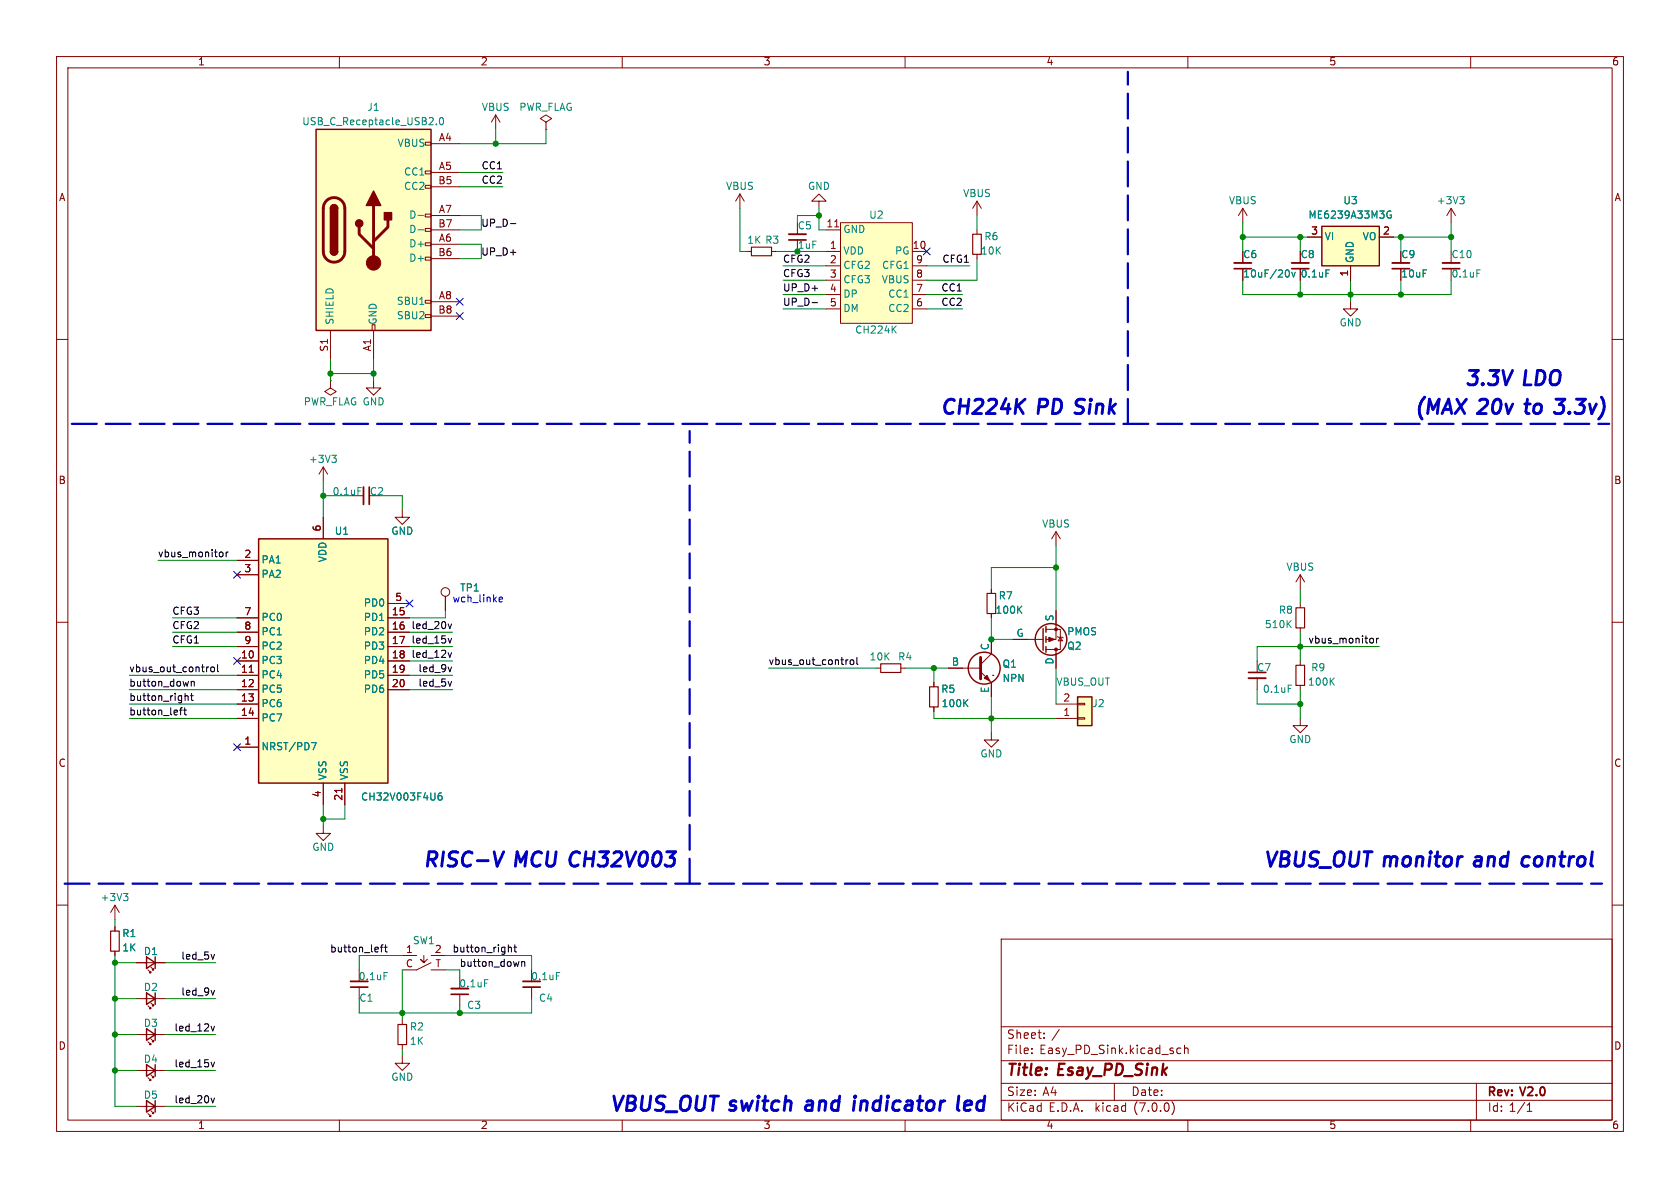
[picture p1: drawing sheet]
<svg xmlns="http://www.w3.org/2000/svg" width="297mm" height="210mm" viewBox="0 0 297 210" stroke-linecap="round" stroke-linejoin="round" font-family="sans-serif">
<g fill="none" stroke="#840000" stroke-width=".18">
<path d="M10 10h277v190h-277zM12 12h273v186h-273zM60 10v2M110 10v2M160 10v2M210 10v2M260 10v2M75.2 37.8h1v.6h-1zM75.2 32.8h1v.5h-1zM75.2 30.2h1v.5h-1zM75.2 25.1h1v.6h-1zM76.2 25.4h5.1"/>
<path d="M76.2 30.5h5.1M76.2 38.1h5.1M76.2 33h5.1M87.6 20.3l-.7 1.3M87.6 20.3v2.6M87.6 20.3l.8 1.3M96.5 21.6l1-.6-1-.7-1 .7 1 .6v1.3M96.5 22.9h.1M130.8 34.3l-.8 1.3M130.8 34.3v2.5M130.8 34.3l.8 1.3M144.8 35.6h1.2l-1.2-1.3-1.3 1.3h1.3v1.2"/>
<path d="M148.6 39.4h12.7v17.8h-12.7zM172.7 35.6l-.7 1.2M172.7 35.6v2.5M172.7 35.6l.8 1.2M219.7 36.8l-.8 1.3M219.7 36.8v2.6M219.7 36.8l.8 1.3M256.5 36.8l-.7 1.3M256.5 36.8v2.6M256.5 36.8l.8 1.3M10 60h2M58.4 58.4v5.1"/>
<path d="M65.8 57.4h.5v1h-.5zM66 58.4v5.1M75.2 55.6h1v.5h-1zM75.2 53.1h1v.5h-1zM75.2 45.5h1v.5h-1zM75.2 42.9h1v.5h-1zM75.2 40.4h1v.5h-1zM76.2 40.6h5.1M76.2 43.2h5.1M76.2 53.3h5.1M76.2 45.7h5.1M76.2 55.9h5.1"/>
<path d="M132.1 44.5h.7M136.4 44.5h.8M146 44.5h2.6M146 40.6h2.6M146 47h2.6M146 49.5h2.6M146 52.1h2.6M146 54.6h2.6M147.6 40.1h.7M161.3 44.5h2.5M161.3 47h2.5M161.3 49.5h2.5"/>
<path d="M161.3 52.1h2.5M161.3 54.6h2.5M172.7 40.6v.8M172.7 45v.7M231.1 41.9h2.6M238.8 53.3v1.3h1.2l-1.2 1.3-1.3-1.3h1.3M238.8 47v2.5M243.8 41.9h2.6M285 60h2M58.4 67.3v1.3l1 .6-1 .7-1-.7 1-.6M58.4 67.3h.1M66 67.3v1.3h1.3l-1.3 1.3-1.2-1.3h1.2"/>
<path d="M41.9 99.1h3.8M57.1 82.6v2.5M57.1 91.4v3.9M57.1 82.6l-.7 1.2M57.1 82.6l.8 1.2M62.2 87.6h2.1M71.1 90.2v1.2h1.3l-1.3 1.3-1.3-1.3h1.3M186.7 94l-.8 1.3M186.7 94v2.5M186.7 94l.8 1.3M10 110h2M41.9 116.8h3.8"/>
<path d="M41.9 119.4h3.8M41.9 109.2h3.8M41.9 111.8h3.8M41.9 114.3h3.8M41.9 101.6h3.8M44.1 118.8h.7M68.6 116.8h3.8M68.6 119.4h3.8M68.6 109.2h3.8M68.6 111.8h3.8M68.6 114.3h3.8M68.6 106.7h3.8"/>
<path d="M78.7 105.4v2.6M154.9 118.1h.8M159.3 118.1h.7M167.6 118.1h5.8M173.4 118.7l1.9 2v2.5M175.3 104.1v.8M175.3 108.5v.7M175.3 113v2.6l-1.9 1.9M175.5 119.4h.1M179.1 113h5.3M184.9 111.3h2.6v3.5h-2.6M186.7 108v5h-1.8"/>
<path d="M186.7 114.8v3.3M186.9 112.5l.2 .1h.7l.2 .2M187.5 112.6l.3 .7h-.7zM222.2 116.8v2.1M222.2 119.9v2M229.9 101.6l-.8 1.3M229.9 101.6v2.5M229.9 106.7v.7M229.9 111v.8M229.9 116.8v.8M229.9 101.6l.7 1.3M285 110h2"/>
<path d="M41.9 132.1h3.8M41.9 121.9h3.8M41.9 124.5h3.8M41.9 127h3.8M57.1 138.4v3.8M60.4 139.4v.7M61 138.4v3.8M68.6 121.9h3.8M165.1 120.7v.7M165.1 125v.7M175.3 129.5v1.3h1.2l-1.2 1.3-1.3-1.3h1.3M186.7 124.5h3.8"/>
<path d="M186.7 127h3.8M190.5 124.3h1.3v.3h-1.3zM190.5 126.9h1.3v.2h-1.3zM229.9 127v1.3h1.2l-1.2 1.2-1.3-1.2h1.3M229.9 121.2v.7M10 160h2M57.1 146.1v1.2h1.3l-1.3 1.3-1.2-1.3h1.2M285 160h2M20.3 160l-.7 1.3M20.3 160v2.6M20.3 163.8v.8M20.3 168.1v.8"/>
<path d="M20.3 160l.8 1.3M24.1 170.2h5.1M24.1 176.5h5.1M26.2 171.5l.5 .5h-.3h.3v-.3M26.2 177.8l.5 .5h-.3h.3v-.2M26.7 170.9l.5 .6h-.3h.3v-.3M26.7 177.3l.5 .5h-.3h.3v-.3M63.5 171.5v2M63.5 174.5v2M71.1 168.9h2.6M74.9 168.9v1.3l-.6-.7 .6 .7 .7-.7M76.2 170.2l-2.5 1.3h-2.6"/>
<path d="M76.2 168.9h2.5M76.2 171.5h2.5M81.3 172.7v2.1M81.3 175.8v2M94 171.5v2M94 174.5v2M177 166h108v32h-108zM24.1 189.2h5.1M24.1 195.6h5.1M24.1 182.9h5.1M26.2 190.5l.5 .5h-.3h.3v-.2M26.2 196.9l.5 .5h-.3h.3v-.3"/>
<path d="M26.2 184.2l.5 .5h-.3h.3v-.3M26.7 190l.5 .5h-.3h.3v-.3M26.7 196.3l.5 .6h-.3h.3v-.3M26.7 183.6l.5 .6h-.3h.3v-.3M60 198v2M71.1 186.7v1.3h1.3l-1.3 1.2-1.3-1.2h1.3M71.1 180.3v.8M71.1 184.7v.7M110 198v2M160 198v2M177 194.5h108M177 191.5h108"/>
<path d="M177 187.5h108M177 181.5h108M182.4 186.1v.2M182.4 185.3v.2M184.6 183.4v.2M184.6 182.6v.2M197 191.5v3M207.2 194.7a1.72 1.72 0 0 1 0 2.3M208.1 186.1l.2 .2 .5-.1M208.8 185.3h-.5l-.2 .1M209.4 185.4l.2-.1h.4v1M209.4 184.8v1.5"/>
<path d="M210 198v2M260 198v2M261 191.5v6.5M270 196.5h.8M270 195.4l.4-.4v1.5"/>
<circle cx="78.7" cy="104.6" r=".76"/>
</g>
<path d="M132.8 43.7h3.6v1.5h-3.6zM172 41.4h1.5v3.6h-1.5zM155.7 117.3h3.6v1.6h-3.6zM174.5 104.9h1.5v3.6h-1.5zM229.1 117.6h1.5v3.6h-1.5zM229.1 107.4h1.5v3.6h-1.5zM164.3 121.4h1.6v3.6h-1.6zM19.6 164.6h1.5v3.5h-1.5zM70.4 181.1h1.5v3.6h-1.5z" fill="none" stroke="#840000" stroke-width=".2"/>
<g fill="#ffffc2" stroke="#ffffc2" stroke-width=".18">
<path d="M148.6 39.4h12.7v17.8h-12.7z"/>
<path d="M233.7 40h10.1v7h-10.1z"/>
<path d="M55.9 22.9h20.3v35.5h-20.3z"/>
<path d="M45.7 95.3h22.9v43.1h-22.9z"/>
<path d="M190.5 123.2h2.5v5.1h-2.5z"/>
</g>
<g fill="none" stroke="#008484" stroke-width=".18">
<path d="M73.9 38.1h1M77.1 21.9v.2M77.8 20.9l.2-.1a.68 .68 0 0 1 .4 .6 .68 .68 0 0 1-.4 .7l-.2-.2-.1-.3zM245.7 38h.3l-.1 .5-.3 .1-.3-.2M245.9 37.4l-.3-.1-.3 .2M258.1 34.8h.7l-.4 .4M258.6 35.2l.2 .3v.3l-.2 .2M73.9 40.6h1M74.2 53.8h.7M157.9 58.2l.5 .7M158.4 57.6l-.7 .7M227.6 47.7a.79 .79 0 0 1 0 1.3"/>
<path d="M228.4 48.1l.3 .9 .3-.9M234.4 47.7h.6M261.1 47.7h.6M58.7 80.5h.7l-.4 .5M59.2 81l.2 .2v.3l-.2 .2M63.3 86.2h.6M55.1 131.3h.8l-.5 1.2M227.7 121.1h.6M21.8 157.9h.8l-.4 .5M22.4 158.4l.2 .3v.3l-.2 .2M78 140.2h-.3a.86 .86 0 0 0 0 1.2l.4-.1 .1-.4-.3-.2h-.2l-.3 .2M67.9 171.9h.6"/>
<path d="M85.7 173.2h.6M98.4 171.9h.6"/>
</g>
<g fill="none" stroke="#840000" stroke-width=".25">
<path d="M55.9 22.9h20.3v35.5h-20.3zM58.4 36.8a.64 .64 0 0 1 .7-.6 .64 .64 0 0 1 .6 .6M58.4 44.5a.64 .64 0 0 0 .7 .6 .64 .64 0 0 0 .6-.6M233.7 40h10.1v7h-10.1zM45.7 95.3h22.9v43.1h-22.9zM184.4 111.1v3.8M184.9 110.7v1.1M184.9 112.5v1M184.9 114.3v1M190.5 123.2h2.5v5.1h-2.5zM25.9 169.2l1.5 1-1.5 1zM25.9 175.5l1.5 1-1.5 1z"/>
<path d="M27.4 169.2v2M27.4 175.5v2M25.9 188.2l1.5 1-1.5 1zM25.9 194.6l1.5 1-1.5 1zM25.9 181.9l1.5 1-1.5 1zM27.4 181.9v2M27.4 188.2v2M27.4 194.6v2"/>
<circle cx="174" cy="118.1" r="2.82"/>
<circle cx="185.8" cy="113" r="2.79"/>
</g>
<path d="M139.4 41.4h3.1M218.2 46.5h3M228.3 46.5h3.1M246.1 46.5h3.1M255 46.5h3.1M64.3 86.1v3.1M220.7 119.9h3.1M62 173.5h3M79.8 174.8h3M92.5 173.5h3" fill="none" stroke="#840000" stroke-width=".33"/>
<path d="M139.4 42.4h3.1M218.2 47.5h3M228.3 47.5h3.1M246.1 47.5h3.1M255 47.5h3.1M65.3 86.1v3.1M220.7 118.9h3.1M62 174.5h3M79.8 175.8h3M92.5 174.5h3" fill="none" stroke="#840000" stroke-width=".3"/>
<path d="M57.7 35.5a1.9 1.9 0 0 1 2.1-.4 1.9 1.9 0 0 1 1.2 1.7v7.7a1.91 1.91 0 0 1-1.9 1.8 1.91 1.91 0 0 1-2-1.8l.1-7.8 .1-.7zM66 36.3v10.2M68.6 38.9v1.2l-2.6 2.6M63.5 40.1v1.3l2.5 2.5M173.4 116.2v3.8" fill="none" stroke="#840000" stroke-width=".51"/>
<g fill="#840000" stroke="#840000" stroke-width=".25">
<path d="M58.4 44.5h1.3a.64 .64 0 0 1-.6 .6 .64 .64 0 0 1-.7-.6z"/>
<path d="M58.4 36.8h1.3v7.7h-1.3z"/>
<path d="M58.6 36.4a.64 .64 0 0 1 .7-.2 .64 .64 0 0 1 .4 .6h-1.3z"/>
<path d="M66 33.8l1.3 2.5h-2.5z"/>
<path d="M67.9 37.6h1.3v1.3h-1.3z"/>
<circle cx="63.5" cy="39.5" r=".63"/>
</g>
<g fill="#840000" stroke="#840000" stroke-width=".18">
<path d="M174 119.9l.5-.5 .5 1z"/>
<path d="M185.4 112.6l1 .4-1 .4z"/>
<circle cx="66" cy="46.5" r="1.27"/>
<circle cx="186.7" cy="111.3" r=".25"/>
<circle cx="186.7" cy="114.8" r=".25"/>
</g>
<g fill="none" stroke="#000" stroke-width=".18">
<path d="M90.2 39.5h1M143.6 53.5h.9M39 97.6h.3l.1 .2v.5l-.4 .1M40 97.6v.8M40.3 97.6l-.3 .2M36.8 117.9h.1M37.4 118l.3-.1 .2 .2v.4l-.2 .3-.3-.1-.1-.2zM38.5 117.5v1.1l.1 .2M79.2 112.8l.3 .9 .3-.9M79.2 110.3l.3 .8 .3-.8M79.2 115.4l.3 .8 .3-.8M79.8 117.9l-.3 .9"/>
<path d="M149.8 116.6h.1M150.4 116.7l.3-.1 .2 .3v.3l-.2 .3-.3-.1-.1-.2zM151.5 116.2v1.1l.2 .2M242.4 112.8l.3 .1 .1 .2v.5l-.4 .1M243.4 112.8v.9M243.7 112.8l-.3 .3M31.7 125.5h.5M32.1 125.1l-.2 .2v1.1M32.5 125.5h.5M32.7 125.1v1.1l.3 .2M32.8 123h.4l.1 .8M33.7 123h.5"/>
<path d="M33.8 120.4v.9M33.8 120.6l.2-.2 .3 .1 .1 .8M33.9 122.6v1.1l.3 .1M79.8 120.4l-.3 .9M37.9 175.1l-.3 .8M37.9 168.7l-.3 .9M67.2 167.4h.5M67.7 167l-.3 .2v1.1M68 167.4h.5M68.2 167v1.1l.3 .2M89.9 167.5h.5v.8M90.8 167.4h.5"/>
<path d="M91 167v1.1l.3 .2M92.2 170v.8M92.2 170.1l.2-.1h.3l.1 .8M37.3 194.1l.3 .9 .3-.9M37.3 181.4l.3 .9 .3-.9M37.3 187.8l.3 .8 .3-.8"/>
</g>
<path d="M269.6 71.4h.9M275.1 70.6h1.5M275.1 73.1h.7M89.1 150.6l-1.2 2.5M269.2 153l.7 .1M270.2 151.4l-.8 .1M151.2 193.8l.1 .1-.1 .1M169.5 193.8l-.3 2.1 .1 .3 .3 .1M170.7 194.7l-.1 .3-.1 .9v.3l.3 .1M171.8 195.2l-1.3 .3" fill="none" stroke="#0000c2" stroke-width=".51"/>
<path d="M88.3 106.3h.5M88.3 105.6h.4l.1 .3-.6 .1" fill="none" stroke="#0000c2" stroke-width=".18"/>
<path d="M12.7 74.9h271.8M199.4 74.9v-62.2M11.4 156.2h271.8M121.9 156.2v-80" fill="none" stroke="#0000c2" stroke-width=".4" stroke-dasharray="4.4 1.6"/>
<g fill="none" stroke="#008400" stroke-width=".18">
<path d="M81.3 38.1h3.8v2.5h-3.8M81.3 30.5h7.6M81.3 33h7.6M87.6 22.9v2.5M96.5 22.9v2.5h-15.2M130.8 36.8v7.7h1.3M144.8 38.1h-3.8v1.3M144.8 36.8v3.8h1.2M172.7 38.1v2.5M219.7 39.4v5.1M256.5 39.4v5.1M81.3 43.2h3.8v2.5h-3.8"/>
<path d="M137.2 44.5h8.8M138.4 52.1h7.6M138.4 54.6h7.6M138.4 49.5h7.6M138.4 47h7.6M163.8 52.1h6.4M163.8 54.6h6.4M163.8 47h7.6M172.7 45.7v3.8h-8.9M219.7 49.5v2.6h36.8v-2.6M219.7 41.9h11.4M229.9 41.9v2.6"/>
<path d="M229.9 49.5v2.6M238.8 49.5v3.8M246.4 41.9h10.1M247.6 41.9v2.6M247.6 49.5v2.6M58.4 66h7.6M58.4 63.5v3.8M66 63.5v3.8M27.9 99.1h14M57.1 85.1v6.3M57.1 87.6h5.1M67.3 87.6h3.8v2.6"/>
<path d="M186.7 96.5v11.5M22.9 119.4h19M30.5 111.8h11.4M30.5 109.2h11.4M30.5 114.3h11.4M72.4 111.8h7.6M72.4 119.4h7.6M72.4 116.8h7.6M72.4 114.3h7.6M78.7 108v1.2h-6.3M135.9 118.1h19M160 118.1h7.6"/>
<path d="M165.1 118.1v2.6M175.3 109.2v3.8h3.8M186.7 100.3h-11.4v3.8M186.7 118.1v6.4M229.9 104.1v2.6M229.9 111.8v5M243.8 114.3h-21.6v2.5M22.9 127h19M22.9 121.9h19M22.9 124.5h19M72.4 121.9h7.6M165.1 125.7v1.3h21.6"/>
<path d="M175.3 123.2v6.3M222.2 121.9v2.6h7.7M229.9 121.9v5.1M57.1 142.2v3.9M61 142.2v2.6h-3.9M20.3 168.9v26.7h3.8M20.3 170.2h3.8M20.3 176.5h3.8M20.3 162.6v1.2M29.2 170.2h8.9M29.2 176.5h8.9M63.5 176.5v2.6h30.5v-2.6"/>
<path d="M71.1 171.5v8.8M71.1 168.9h-7.6v2.6M78.7 168.9h15.3v2.6M78.7 171.5h2.6v1.2M81.3 177.8v1.3M20.3 182.9h3.8M20.3 189.2h3.8M29.2 195.6h8.9M29.2 182.9h8.9M29.2 189.2h8.9M71.1 185.4v1.3"/>
</g>
<g fill="none" stroke="#000084" stroke-width=".18">
<path d="M80.7 55.3l1.2 1.2M80.7 52.7l1.2 1.2M81.9 55.3l-1.2 1.2M81.9 52.7l-1.2 1.2M163.2 43.8l1.2 1.3M164.4 43.8l-1.2 1.3M41.3 116.2l1.2 1.2M41.3 101l1.2 1.2M42.5 116.2l-1.2 1.2M42.5 101l-1.2 1.2M71.8 106.1l1.2 1.2M73 106.1l-1.2 1.2"/>
<path d="M41.3 131.5l1.2 1.2M42.5 131.5l-1.2 1.2"/>
</g>
<g fill="#008400" stroke="#008400" stroke-width=".18">
<circle cx="141" cy="44.5" r=".46"/>
<circle cx="87.6" cy="25.4" r=".46"/>
<circle cx="144.8" cy="38.1" r=".46"/>
<circle cx="57.1" cy="87.6" r=".46"/>
<circle cx="66" cy="66" r=".46"/>
<circle cx="58.4" cy="66" r=".46"/>
<circle cx="175.3" cy="127" r=".46"/>
<circle cx="186.7" cy="100.3" r=".46"/>
<circle cx="175.3" cy="113" r=".46"/>
<circle cx="229.9" cy="124.5" r=".46"/>
<circle cx="229.9" cy="114.3" r=".46"/>
<circle cx="20.3" cy="176.5" r=".46"/>
<circle cx="20.3" cy="170.2" r=".46"/>
<circle cx="20.3" cy="182.9" r=".46"/>
<circle cx="57.1" cy="144.8" r=".46"/>
<circle cx="20.3" cy="189.2" r=".46"/>
<circle cx="229.9" cy="41.9" r=".46"/>
<circle cx="229.9" cy="52.1" r=".46"/>
<circle cx="247.6" cy="52.1" r=".46"/>
<circle cx="219.7" cy="41.9" r=".46"/>
<circle cx="256.5" cy="41.9" r=".46"/>
<circle cx="247.6" cy="41.9" r=".46"/>
<circle cx="238.8" cy="52.1" r=".46"/>
<circle cx="165.1" cy="118.1" r=".46"/>
<circle cx="81.3" cy="179.1" r=".46"/>
<circle cx="71.1" cy="179.1" r=".46"/>
</g>
<g font-size="3.5" fill="#0000c2">
<text x="259.1" y="68.6">3.3V</text>
<text x="269.6" y="68.6">LDO</text>
<text x="166.4" y="73.7">CH224K</text>
<text x="183.7" y="73.7">PD Sink</text>
<text x="250.2" y="73.7">(MAX 20v</text>
<text x="270.6" y="73.7">to</text>
<text x="276.7" y="73.7">3.3v)</text>
<text x="74.9" y="153.7">RISC-V</text>
<text x="91.2" y="153.7">MCU CH32V003</text>
<text x="223.5" y="153.7">VBUS_OUT monitor</text>
<text x="261.6" y="153.7">and</text>
<text x="270.8" y="153.7">control</text>
<text x="107.9" y="196.9">VBUS_OUT switch</text>
<text x="143.3" y="196.9">and</text>
<text x="152.5" y="196.9">indicator</text>
<text x="171.6" y="196.9">led</text>
</g>
<g font-size="2.8" fill="#840000">
<text x="178" y="190.8">Title:</text>
<text x="187.1" y="190.8">Esay_PD_Sink</text>
</g>
<g font-size="2.1" fill="#840000">
<text x="178" y="183.9">Sheet:</text>
<text x="185.9" y="183.9">/</text>
<text x="178" y="186.6">File:</text>
<text x="183.8" y="186.6">Easy_PD_Sink.kicad_sch</text>
<text x="178" y="196.8">KiCad</text>
<text x="178" y="194">Size:</text>
<text x="184.3" y="194">A4</text>
<text x="185.4" y="196.8">E.D.A.</text>
<text x="193.7" y="196.8">kicad</text>
<text x="200" y="194">Date:</text>
<text x="200.6" y="196.8">(7.0.0)</text>
<text x="263" y="194.2">Rev:</text>
<text x="263" y="196.8">Id: 1/1</text>
<text x="269" y="194.2">V2.0</text>
</g>
<g font-size="1.8" fill="#840000">
<text x="35" y="11.8">1</text>
<text x="85" y="11.8">2</text>
<text x="135" y="11.8">3</text>
<text x="185" y="11.8">4</text>
<text x="235" y="11.8">5</text>
<text x="285" y="11.8">6</text>
<text x="77.5" y="25.1">A4</text>
<text x="10.4" y="35.8">A</text>
<text x="77.4" y="32.8">B5</text>
<text x="77.5" y="30.2">A5</text>
<text x="285.4" y="35.8">A</text>
<text x="77.4" y="40.4">B7</text>
<text x="77.5" y="37.8">A7</text>
<text x="146" y="40.4">11</text>
<text x="231.7" y="41.7">3</text>
<text x="244.4" y="41.7">2</text>
<text x="77.4" y="45.5">B6</text>
<text x="77.5" y="42.9">A6</text>
<text x="146.7" y="44.2">1</text>
<text x="146.7" y="46.7">2</text>
<text x="161.3" y="44.2">10</text>
<text x="161.9" y="46.7">9</text>
<text x="219.7" y="45.9">C6</text>
<text x="229.9" y="45.9">C8</text>
<text x="247.7" y="45.9">C9</text>
<text x="77.5" y="53.1">A8</text>
<text x="146.7" y="49.3">3</text>
<text x="146.7" y="51.8">4</text>
<text x="161.9" y="51.8">7</text>
<text x="161.9" y="49.3">8</text>
<text x="219.7" y="49.3">10uF/20v</text>
<text x="229.9" y="49.3">0.1uF</text>
<text x="238.5" y="48.9" transform="rotate(-90 238.5 48.9)">1</text>
<text x="247.7" y="49.3">10uF</text>
<text x="77.4" y="55.6">B8</text>
<text x="146.7" y="54.4">5</text>
<text x="161.9" y="54.4">6</text>
<text x="58.2" y="62.2" transform="rotate(-90 58.2 62.2)">S1</text>
<text x="65.8" y="62.2" transform="rotate(-90 65.8 62.2)">A1</text>
<text x="10.3" y="85.8">B</text>
<text x="285.3" y="85.8">B</text>
<text x="56.9" y="94" transform="rotate(-90 56.9 94)">6</text>
<text x="43.1" y="98.8">2</text>
<text x="43.1" y="101.3">3</text>
<text x="69.8" y="106.4">5</text>
<text x="43.1" y="109">7</text>
<text x="43.1" y="111.5">8</text>
<text x="69.2" y="109">15</text>
<text x="69.2" y="111.5">16</text>
<text x="42.5" y="116.6">10</text>
<text x="42.5" y="119.1">11</text>
<text x="43.1" y="114">9</text>
<text x="69.2" y="114">17</text>
<text x="69.2" y="116.6">18</text>
<text x="69.2" y="119.1">19</text>
<text x="42.5" y="121.7">12</text>
<text x="42.5" y="124.2">13</text>
<text x="69.2" y="121.7">20</text>
<text x="187.9" y="124.2">2</text>
<text x="42.5" y="126.7">14</text>
<text x="43.1" y="131.8">1</text>
<text x="187.9" y="126.7">1</text>
<text x="10.3" y="135.8">C</text>
<text x="285.3" y="135.8">C</text>
<text x="56.9" y="141" transform="rotate(-90 56.9 141)">4</text>
<text x="60.7" y="141.6" transform="rotate(-90 60.7 141.6)">21</text>
<text x="71.7" y="171.2">C</text>
<text x="71.7" y="168.7">1</text>
<text x="76.8" y="168.7">2</text>
<text x="76.9" y="171.2">T</text>
<text x="10.3" y="185.8">D</text>
<text x="285.3" y="185.8">D</text>
<text x="35" y="199.8">1</text>
<text x="85" y="199.8">2</text>
<text x="135" y="199.8">3</text>
<text x="185" y="199.8">4</text>
<text x="235" y="199.8">5</text>
<text x="285" y="199.8">6</text>
</g>
<g font-size="1.8" fill="#008484">
<text x="53.4" y="22.4">USB_C_Receptacle_USB2.0</text>
<text x="64.9" y="19.9">J1</text>
<text x="85.1" y="19.9">VBUS</text>
<text x="91.7" y="19.9">PWR_FLAG</text>
<text x="70.2" y="26.2">VBUS</text>
<text x="71.3" y="31.3">CC1</text>
<text x="71.3" y="33.8">CC2</text>
<text x="128.3" y="33.8">VBUS</text>
<text x="142.8" y="33.8">GND</text>
<text x="170.2" y="35.1">VBUS</text>
<text x="72.2" y="38.9">D-</text>
<text x="72.2" y="41.5">D-</text>
<text x="141" y="40.8">C5</text>
<text x="149.1" y="41.5">GND</text>
<text x="153.6" y="38.9">U2</text>
<text x="217.2" y="36.4">VBUS</text>
<text x="231.3" y="38.9">ME6239A33M3G</text>
<text x="237.4" y="36.4">U3</text>
<text x="253.9" y="36.4">+3V3</text>
<text x="72.2" y="44">D+</text>
<text x="72.2" y="46.5">D+</text>
<text x="132" y="43.4">1K R3</text>
<text x="141" y="44.3">1uF</text>
<text x="149.1" y="45.3">VDD</text>
<text x="149.1" y="47.8">CFG2</text>
<text x="155.8" y="47.8">CFG1</text>
<text x="158.1" y="45.3">PG</text>
<text x="173.4" y="45.3">10K</text>
<text x="174" y="42.7">R6</text>
<text x="234.2" y="42.7">VI</text>
<text x="239.6" y="46.5" transform="rotate(-90 239.6 46.5)">GND</text>
<text x="240.8" y="42.7">VO</text>
<text x="256.5" y="45.9">C10</text>
<text x="149.1" y="50.4">CFG3</text>
<text x="149.1" y="52.9">DP</text>
<text x="155.8" y="50.4">VBUS</text>
<text x="156.9" y="52.9">CC1</text>
<text x="256.5" y="49.3">0.1uF</text>
<text x="59.2" y="57.4" transform="rotate(-90 59.2 57.4)">SHIELD</text>
<text x="66.9" y="57.4" transform="rotate(-90 66.9 57.4)">GND</text>
<text x="70" y="54.2">SBU1</text>
<text x="70" y="56.7">SBU2</text>
<text x="149.1" y="55.4">DM</text>
<text x="151.1" y="59.2">CH224K</text>
<text x="156.9" y="55.4">CC2</text>
<text x="236.8" y="58">GND</text>
<text x="53.6" y="71.9">PWR_FLAG GND</text>
<text x="54.5" y="82.1">+3V3</text>
<text x="58.7" y="87.8">0.1uF</text>
<text x="65.3" y="87.8">C2</text>
<text x="59.1" y="94.8">U1</text>
<text x="69.1" y="94.8">GND</text>
<text x="184.2" y="93.5">VBUS</text>
<text x="46.2" y="99.9">PA1</text>
<text x="58" y="99.5" transform="rotate(-90 58 99.5)">VDD</text>
<text x="227.4" y="101.2">VBUS</text>
<text x="46.2" y="102.4">PA2</text>
<text x="64.2" y="107.5">PD0</text>
<text x="81.3" y="104.8">TP1</text>
<text x="176.5" y="106.2">R7</text>
<text x="46.2" y="110">PC0</text>
<text x="46.2" y="112.6">PC1</text>
<text x="64.2" y="110">PD1</text>
<text x="64.2" y="112.6">PD2</text>
<text x="175.9" y="108.8">100K</text>
<text x="179.6" y="112.8">G</text>
<text x="186.4" y="109.9" transform="rotate(-90 186.4 109.9)">S</text>
<text x="188.6" y="112.6">PMOS</text>
<text x="223.5" y="111.3">510K</text>
<text x="226" y="108.8">R8</text>
<text x="46.2" y="117.7">PC3</text>
<text x="46.2" y="115.1">PC2</text>
<text x="64.2" y="115.1">PD3</text>
<text x="64.2" y="117.7">PD4</text>
<text x="153.7" y="117">10K</text>
<text x="158.7" y="117">R4</text>
<text x="168.2" y="117.9">B</text>
<text x="175" y="115" transform="rotate(-90 175 115)">C</text>
<text x="177.2" y="118.3">Q1</text>
<text x="186.4" y="117.5" transform="rotate(-90 186.4 117.5)">D</text>
<text x="188.6" y="115.1">Q2</text>
<text x="222.2" y="118.9">C7</text>
<text x="231.7" y="118.9">R9</text>
<text x="46.2" y="120.2">PC4</text>
<text x="46.2" y="122.7">PC5</text>
<text x="46.2" y="125.3">PC6</text>
<text x="64.2" y="120.2">PD5</text>
<text x="64.2" y="122.7">PD6</text>
<text x="166.3" y="122.7">R5</text>
<text x="166.4" y="125.3">100K</text>
<text x="175" y="122.6" transform="rotate(-90 175 122.6)">E</text>
<text x="177.2" y="120.8">NPN</text>
<text x="186.7" y="121.5">VBUS_OUT</text>
<text x="193" y="125.3">J2</text>
<text x="223.2" y="122.7">0.1uF</text>
<text x="231.2" y="121.5">100K</text>
<text x="46.2" y="127.8">PC7</text>
<text x="227.9" y="131.6">GND</text>
<text x="46.2" y="132.9">NRST/PD7</text>
<text x="58" y="137.9" transform="rotate(-90 58 137.9)">VSS</text>
<text x="61.8" y="137.9" transform="rotate(-90 61.8 137.9)">VSS</text>
<text x="173.3" y="134.2">GND</text>
<text x="63.8" y="141.8">CH32V003F4U6</text>
<text x="55.2" y="150.7">GND</text>
<text x="17.7" y="159.6">+3V3</text>
<text x="21.6" y="165.9">R1</text>
<text x="72.9" y="167.2">SW1</text>
<text x="21.6" y="168.5">1K</text>
<text x="25.4" y="169.1">D1</text>
<text x="63.3" y="173.5">0.1uF</text>
<text x="93.8" y="173.5">0.1uF</text>
<text x="25.4" y="175.5">D2</text>
<text x="63.5" y="177.4">C1</text>
<text x="81.1" y="174.8">0.1uF</text>
<text x="82.5" y="178.6">C3</text>
<text x="95.2" y="177.4">C4</text>
<text x="25.4" y="181.8">D3</text>
<text x="72.4" y="182.4">R2</text>
<text x="72.4" y="185">1K</text>
<text x="25.4" y="188.2">D4</text>
<text x="69.1" y="191.3">GND</text>
<text x="25.4" y="194.5">D5</text>
</g>
<g font-size="1.8">
<text x="85" y="32.7">CC2</text>
<text x="85" y="30.1">CC1</text>
<text x="85.1" y="40.3">UP_D-</text>
<text x="85.1" y="45.4">UP_D+</text>
<text x="138.4" y="46.6">CFG2</text>
<text x="166.5" y="46.6">CFG1</text>
<text x="138.4" y="49.2">CFG3</text>
<text x="138.4" y="51.7">UP_D+</text>
<text x="166.3" y="51.7">CC1</text>
<text x="138.4" y="54.3">UP_D-</text>
<text x="166.3" y="54.3">CC2</text>
<text x="27.9" y="98.7">vbus_monitor</text>
<text x="30.5" y="108.9">CFG3</text>
<text x="30.5" y="111.4">CFG2</text>
<text x="30.5" y="114">CFG1</text>
<text x="72.6" y="114">led_15v</text>
<text x="72.6" y="111.4">led_20v</text>
<text x="231.2" y="114">vbus_monitor</text>
<text x="22.9" y="119">vbus_out_control</text>
<text x="72.6" y="116.5">led_12v</text>
<text x="73.8" y="119">led_9v</text>
<text x="135.9" y="117.8">vbus_out_control</text>
<text x="22.9" y="121.6">button_down</text>
<text x="22.9" y="124.1">button_right</text>
<text x="73.8" y="121.6">led_5v</text>
<text x="22.9" y="126.7">button_left</text>
<text x="31.9" y="169.8">led_5v</text>
<text x="58.2" y="168.6">button_left</text>
<text x="80" y="168.6">button_right</text>
<text x="81.3" y="171.1">button_down</text>
<text x="31.9" y="176.2">led_9v</text>
<text x="30.7" y="182.5">led_12v</text>
<text x="30.7" y="188.9">led_15v</text>
<text x="30.7" y="195.2">led_20v</text>
</g>
<text font-size="1.8" fill="#0000c2" x="80" y="106.7">wch_linke</text>
</svg>
